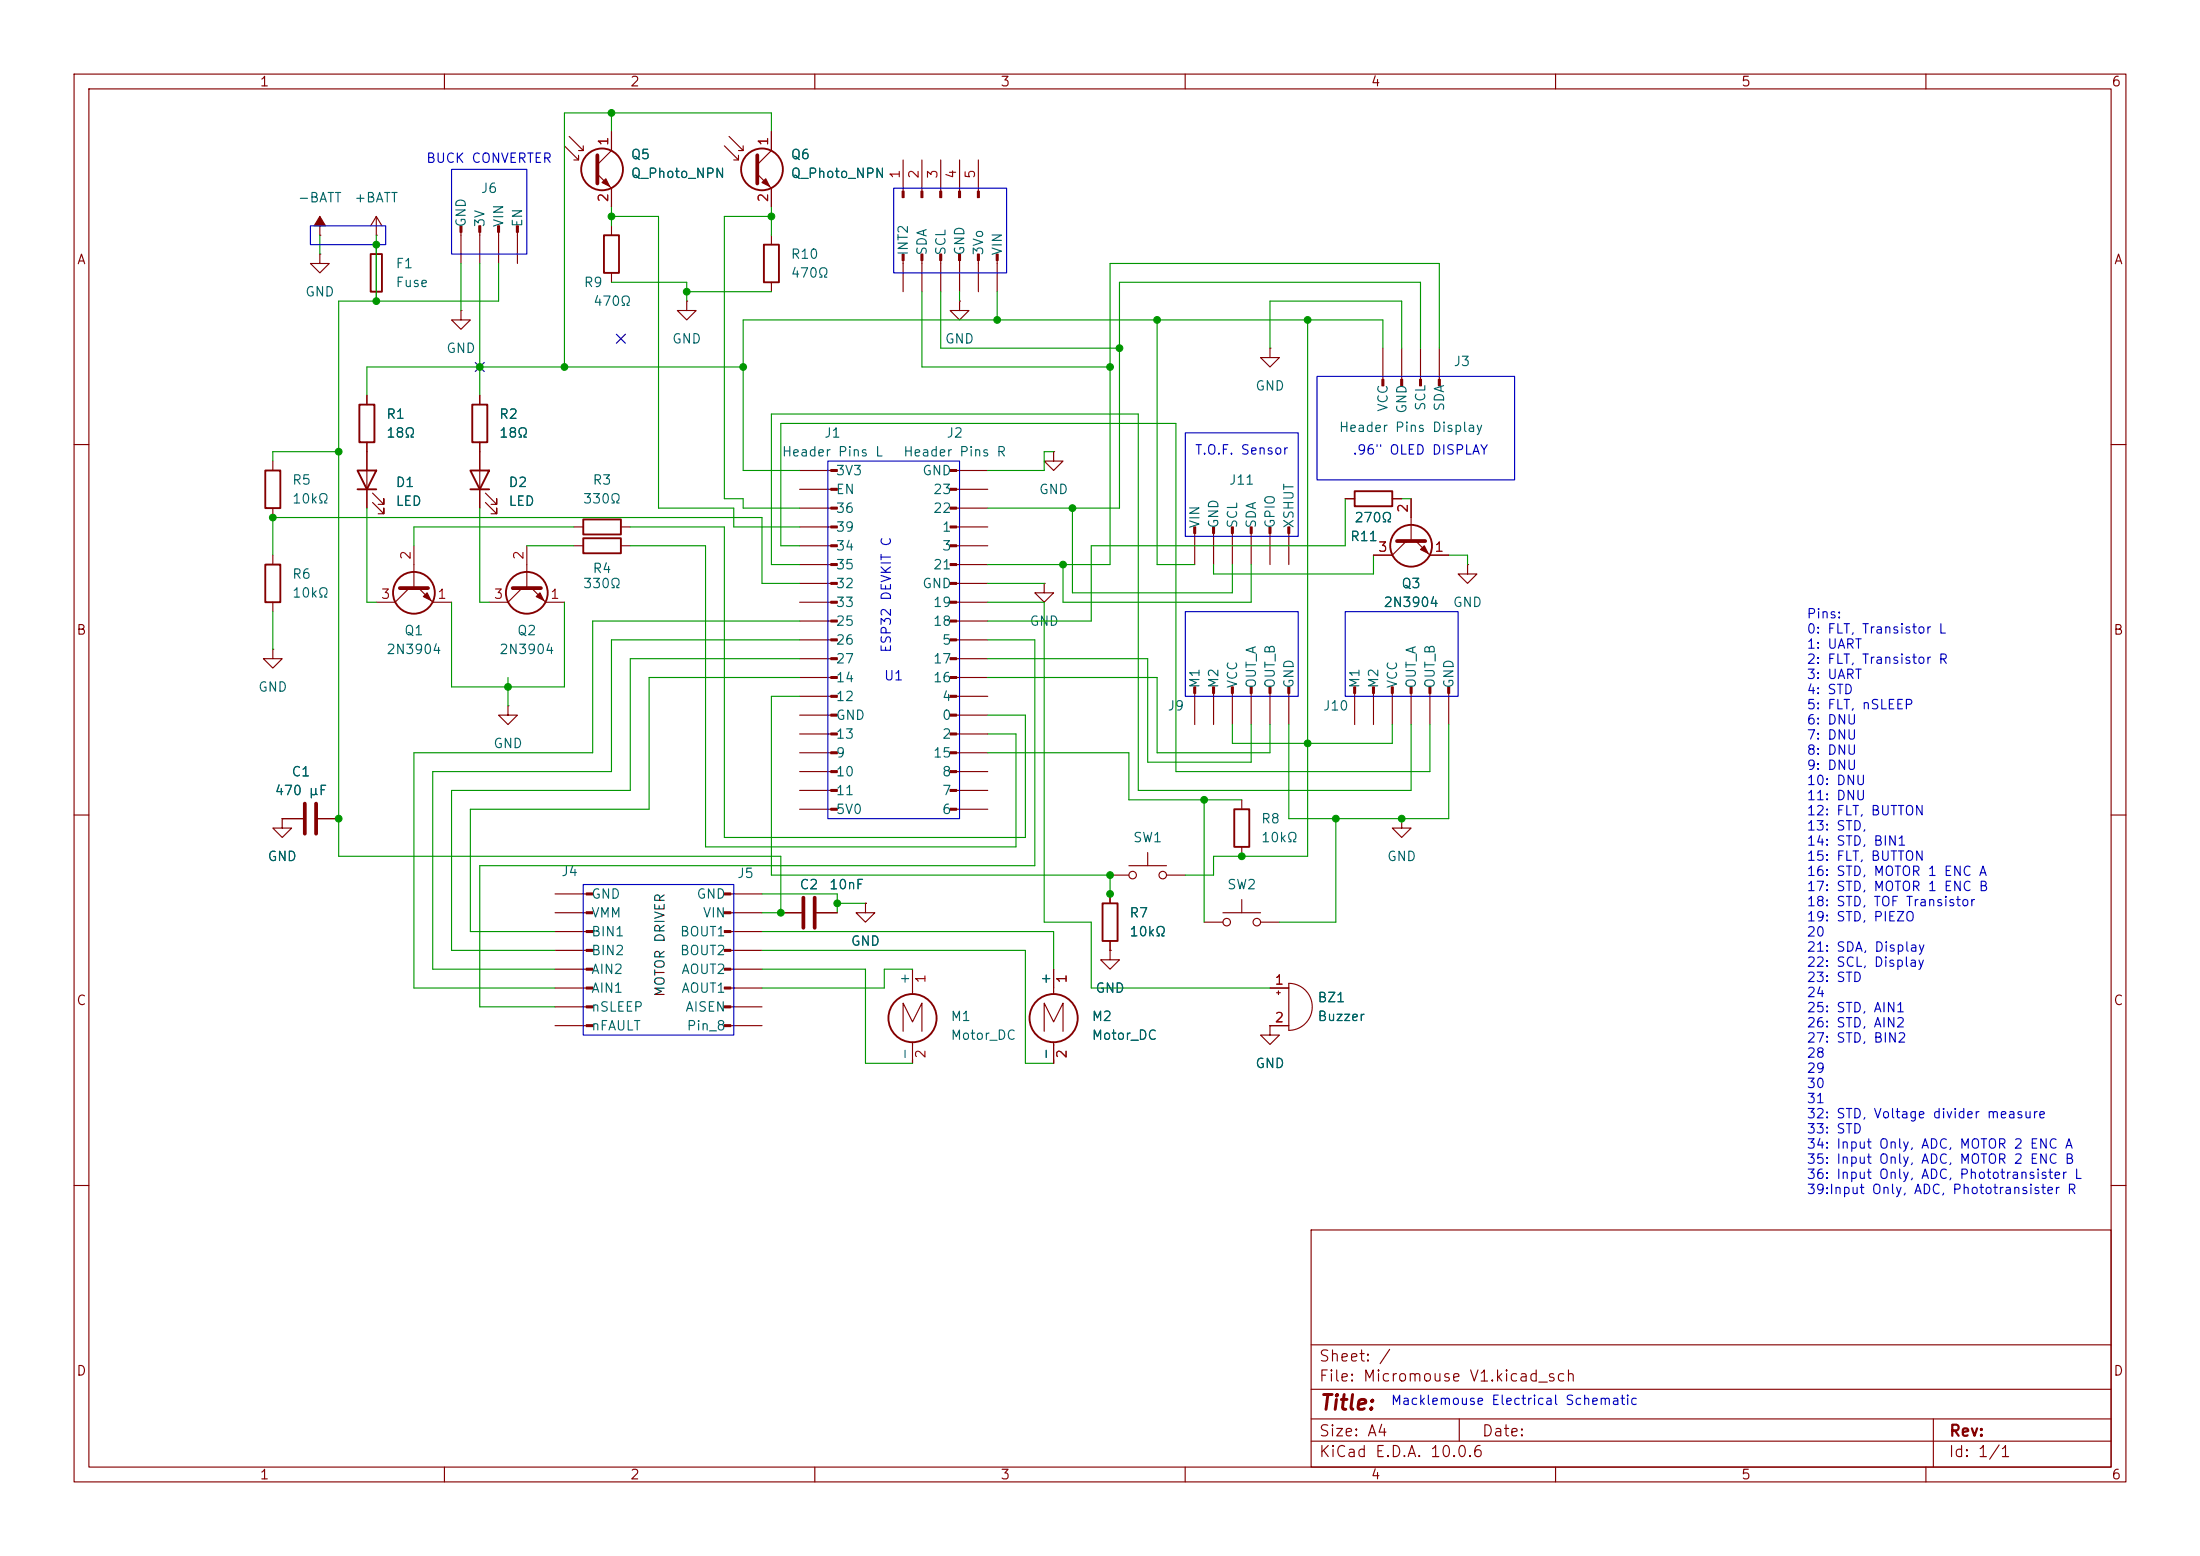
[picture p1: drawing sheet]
<svg xmlns="http://www.w3.org/2000/svg" width="297mm" height="210mm" viewBox="0 0 297 210" stroke-linecap="round" stroke-linejoin="round" font-family="sans-serif">
<g fill="none" stroke="#840000" stroke-width=".15">
<path d="M10 10h277v190h-277zM12 12h273v186h-273zM60 10v2M76.2 19.7l1.9 1.9v-.6M76.8 18.4l1.9 1.9v-.6M82.5 17.8v2.5l-1.9 1.9M97.8 19.7l1.9 1.9v-.6M98.4 18.4l1.9 1.9v-.6M104.1 17.8v2.5l-1.9 1.9M110 10v2M160 10v2M210 10v2"/>
<path d="M260 10v2M43.2 31.8h.1M43.2 34.3v1.3h1.2l-1.2 1.2-1.3-1.2h1.3M43.2 34.3h.1M43.2 29.2v2.6M50.8 31.8h.1M50.8 29.2v2.6M50.8 33v7.6M50.8 29.2l-.8 1.3M50.8 29.2l.8 1.3M62.2 31.3v4.3M64.8 31.3v4.3"/>
<path d="M67.3 31.3v4.3M69.8 31.3v4.3M77.5 21.6h.6M78.1 20.3h.6M80.6 23.5l1.9 1.9v2.5M82.5 30.5v1.3M82.5 36.8v1.3M99.1 21.6h.6M99.7 20.3h.6M102.2 23.5l1.9 1.9v2.5M104.1 31.8v1.2M104.1 38.1v1.3"/>
<path d="M121.9 21.6v4.2M121.9 35.2v4.2M124.5 21.6v4.2M124.5 35.2v4.2M127 21.6v4.2M127 35.2v4.2M129.5 21.6v4.2M129.5 35.2v4.2M132.1 21.6v4.2M132.1 35.2v4.2M134.6 35.2v4.2M49.5 53.3v1.3"/>
<path d="M49.5 59.7v8.9M62.2 41.9v1.3h1.3l-1.3 1.3-1.2-1.3h1.2M62.2 41.9h.1M64.8 53.3v1.3M64.8 59.7v8.9M92.7 40.6v1.3h1.3l-1.3 1.3-1.3-1.3h1.3M92.7 40.6h.1M129.5 40.6v1.3h1.3l-1.3 1.3-1.2-1.3h1.2M129.5 40.6h.1M171.4 47v1.3h1.3l-1.3 1.2-1.2-1.2h1.2M171.4 47h.1M186.7 47v4.2"/>
<path d="M189.2 47v4.2M191.8 47v4.2M194.3 47v4.2M10 60h2M36.8 62.2v1.3M36.8 68.6v1.3M36.8 74.9v1.3M50.3 67.8l1.5 1.5v-.7v.7h-.7M50.3 66.5l1.5 1.6v-.8v.8h-.7M55.2 79.4l-1.9 1.9h-2.5M55.9 73.7v5.7M56.5 79.4l1.9 1.9h2.6"/>
<path d="M65.5 67.8l1.6 1.5v-.7v.7h-.8M65.5 66.5l1.6 1.6v-.8v.8h-.8M70.5 79.4l-1.9 1.9h-2.6M71.1 73.7v5.7M71.8 79.4l1.9 1.9h2.5M77.5 71.1h1.2M77.5 73.7h1.2M83.8 71.1h1.3M83.8 73.7h1.3M107.9 71.1h4.3M107.9 63.5h4.3M107.9 66h4.3"/>
<path d="M107.9 68.6h4.3M107.9 73.7h4.3M107.9 76.2h4.3M107.9 78.7h4.3M129.1 71.1h4.2M129.1 63.5h4.2M129.1 66h4.2M129.1 68.6h4.2M129.1 73.7h4.2M129.1 76.2h4.2M129.1 78.7h4.2M141 78.7v1.3h1.2l-1.2 1.3-1.3-1.3h1.3"/>
<path d="M141 78.7h.1M142.2 61v1.2h1.3l-1.3 1.3-1.2-1.3h1.2M142.2 61h.1M161.3 72v4.2M163.8 72v4.2M166.4 72v4.2M168.9 72v4.2M171.4 72v4.2M174 72v4.2M181.6 67.3h1.3M188 67.3h1.2M189.9 73l-1.9 1.9h-2.6"/>
<path d="M190.5 67.3v5.7M191.1 73l1.9 1.9h2.6M198.1 76.2v1.3h1.3l-1.3 1.2-1.3-1.2h1.3M198.1 76.2h.1M285 60h2M36.8 87.6v1.3h1.3l-1.3 1.3-1.2-1.3h1.2M36.8 87.6h.1M36.8 81.3v1.3M68.6 95.3v1.2h1.2l-1.2 1.3-1.3-1.3h1.3M68.6 95.3h.1M107.9 81.3h4.3M107.9 83.8h4.3"/>
<path d="M107.9 86.4h4.3M107.9 88.9h4.3M107.9 91.4h4.3M107.9 94h4.3M107.9 96.5h4.3M107.9 99.1h4.3M129.1 81.3h4.2M129.1 83.8h4.2M129.1 86.4h4.2M129.1 88.9h4.2M129.1 91.4h4.2M129.1 94h4.2"/>
<path d="M129.1 96.5h4.2M129.1 99.1h4.2M161.3 93.6v4.2M163.8 93.6v4.2M166.4 93.6v4.2M168.9 93.6v4.2M171.4 93.6v4.2M174 93.6v4.2M182.9 93.6v4.2M185.4 93.6v4.2M188 93.6v4.2M190.5 93.6v4.2"/>
<path d="M193 93.6v4.2M195.6 93.6v4.2M10 110h2M38.1 110.5v1.3h1.3l-1.3 1.2-1.3-1.2h1.3M38.1 110.5h.1M38.1 110.5h2.8M42.9 110.5h2.8M107.9 101.6h4.3M107.9 104.1h4.3M107.9 106.7h4.3M107.9 109.2h4.3M129.1 101.6h4.2"/>
<path d="M129.1 104.1h4.2M129.1 106.7h4.2M129.1 109.2h4.2M149.9 118.1h2.5M152.4 116.8h5.1M154.9 115.1v1.7M157.5 118.1h2.5M167.6 108v1.2M167.6 114.3v1.3M189.2 110.5v1.3h1.3l-1.3 1.2-1.2-1.2h1.2M189.2 110.5h.1M285 110h2"/>
<path d="M74.9 133.4h4.2M74.9 138.4h4.2M74.9 123.2h4.2M74.9 120.7h4.2M74.9 125.7h4.2M74.9 128.3h4.2M74.9 130.8h4.2M74.9 135.9h4.2M98.7 133.4h4.2M98.7 138.4h4.2M98.7 123.2h4.2M98.7 120.7h4.2"/>
<path d="M98.7 125.7h4.2M98.7 128.3h4.2M98.7 130.8h4.2M98.7 135.9h4.2M105.4 123.2h2.8M110.2 123.2h2.8M116.8 121.9v1.3h1.3l-1.3 1.3-1.2-1.3h1.2M116.8 121.9h.1M121.9 139.2v-3.8l1.3 2.5 1.3-2.5v3.8M123.2 130.8v3.4M141 139.2v-3.8l1.2 2.5 1.3-2.5v3.8M142.2 130.8v3.4"/>
<path d="M149.9 128.3v1.2h1.2l-1.2 1.3-1.3-1.3h1.3M149.9 128.3h.1M149.9 120.7v1.2M149.9 127v1.3M162.6 124.5h2.5M165.1 123.2h5.1M167.6 121.4v1.8M170.2 124.5h2.5M171.4 138.4v1.3h1.3l-1.3 1.3-1.2-1.3h1.2M171.4 138.4h.1M171.4 133.4h2.6M171.4 138.4h2.6"/>
<path d="M172.3 134h.5M172.6 133.7v.5M174 132.7a3.2 3.2 0 0 1 3.2 3.2 3.2 3.2 0 0 1-3.2 3.2zM123.2 140.7v2.8M142.2 140.7v2.8M10 160h2M177 166h108v32h-108zM285 160h2M60 198v2M110 198v2M160 198v2M177 194.5h108"/>
<path d="M177 191.5h108M177 187.5h108M177 181.5h108M197 191.5v3M210 198v2M260 198v2M261 191.5v6.5"/>
<circle cx="152.9" cy="118.1" r=".51"/>
<circle cx="157" cy="118.1" r=".51"/>
<circle cx="165.6" cy="124.5" r=".51"/>
<circle cx="169.7" cy="124.5" r=".51"/>
</g>
<path d="M80.6 21v3.8M102.2 21v3.8M54 79.4h3.8M69.2 79.4h3.8M188.6 73h3.8M41.1 108.5v4M42.7 108.5v4M108.5 121.2v4M110 121.2v4" fill="none" stroke="#840000" stroke-width=".51"/>
<g fill="none" stroke="#840000" stroke-width=".25">
<path d="M50 34.3h1.6v5.1h-1.6zM81.5 31.8h2.1v5h-2.1zM103.1 33h2.1v5.1h-2.1zM48.5 54.6h2v5.1h-2zM63.8 54.6h2v5.1h-2zM35.8 76.2h2v5.1h-2zM35.8 63.5h2v5.1h-2zM48.3 63.5h2.5l-1.3 2.5zM48.3 66h2.5M63.5 63.5h2.5l-1.2 2.5zM63.5 66h2.5M78.7 70.1h5.1v2h-5.1z"/>
<path d="M78.7 72.6h5.1v2.1h-5.1zM182.9 66.3h5.1v2h-5.1zM166.6 109.2h2.1v5.1h-2.1zM148.8 121.9h2.1v5.1h-2.1z"/>
<circle cx="81.3" cy="22.9" r="2.82"/>
<circle cx="102.9" cy="22.9" r="2.82"/>
<circle cx="190.5" cy="73.7" r="2.82"/>
<circle cx="55.9" cy="80" r="2.82"/>
<circle cx="71.1" cy="80" r="2.82"/>
<circle cx="123.2" cy="137.4" r="3.3"/>
<circle cx="142.2" cy="137.4" r="3.3"/>
</g>
<g fill="#840000" stroke="#840000" stroke-width=".15">
<path d="M57.7 80l.5 1-1.1-.5z"/>
<path d="M121.8 25.8h.2v.9h-.2z"/>
<path d="M124.3 25.8h.3v.9h-.3z"/>
<path d="M126.9 25.8h.2v.9h-.2z"/>
<path d="M129.4 25.8h.3v.9h-.3z"/>
<path d="M132 25.8h.2v.9h-.2z"/>
<path d="M191.8 74.2l.5-.5 .5 1z"/>
<path d="M173.9 71.1h.2v.9h-.2z"/>
<path d="M171.3 71.1h.3v.9h-.3z"/>
<path d="M168.8 71.1h.2v.9h-.2z"/>
<path d="M166.2 71.1h.3v.9h-.3z"/>
<path d="M163.7 71.1h.3v.9h-.3z"/>
<path d="M161.2 71.1h.2v.9h-.2z"/>
<path d="M195.5 92.7h.2v.9h-.2z"/>
<path d="M192.9 92.7h.3v.9h-.3z"/>
<path d="M190.4 92.7h.2v.9h-.2z"/>
<path d="M187.8 92.7h.3v.9h-.3z"/>
<path d="M185.3 92.7h.2v.9h-.2z"/>
<path d="M182.8 92.7h.2v.9h-.2z"/>
<path d="M173.9 92.7h.2v.9h-.2z"/>
<path d="M171.3 92.7h.3v.9h-.3z"/>
<path d="M168.8 92.7h.2v.9h-.2z"/>
<path d="M166.2 92.7h.3v.9h-.3z"/>
<path d="M163.7 92.7h.3v.9h-.3z"/>
<path d="M161.2 92.7h.2v.9h-.2z"/>
<path d="M134.5 34.3h.2v.9h-.2z"/>
<path d="M132 34.3h.2v.9h-.2z"/>
<path d="M129.4 34.3h.3v.9h-.3z"/>
<path d="M126.9 34.3h.2v.9h-.2z"/>
<path d="M124.3 34.3h.3v.9h-.3z"/>
<path d="M121.8 34.3h.2v.9h-.2z"/>
<path d="M186.6 51.2h.2v.9h-.2z"/>
<path d="M189.1 51.2h.3v.9h-.3z"/>
<path d="M191.6 51.2h.3v.9h-.3z"/>
<path d="M194.2 51.2h.2v.9h-.2z"/>
<path d="M112.2 63.4h.8v.2h-.8z"/>
<path d="M112.2 65.9h.8v.3h-.8z"/>
<path d="M112.2 68.5h.8v.2h-.8z"/>
<path d="M112.2 71h.8v.2h-.8z"/>
<path d="M112.2 73.5h.8v.3h-.8z"/>
<path d="M112.2 76.1h.8v.2h-.8z"/>
<path d="M112.2 78.6h.8v.3h-.8z"/>
<path d="M112.2 81.2h.8v.2h-.8z"/>
<path d="M112.2 83.7h.8v.2h-.8z"/>
<path d="M112.2 86.2h.8v.3h-.8z"/>
<path d="M112.2 88.8h.8v.2h-.8z"/>
<path d="M112.2 91.3h.8v.3h-.8z"/>
<path d="M112.2 93.9h.8v.2h-.8z"/>
<path d="M112.2 96.4h.8v.2h-.8z"/>
<path d="M112.2 98.9h.8v.3h-.8z"/>
<path d="M112.2 101.5h.8v.2h-.8z"/>
<path d="M112.2 104h.8v.3h-.8z"/>
<path d="M112.2 106.6h.8v.2h-.8z"/>
<path d="M112.2 109.1h.8v.2h-.8z"/>
<path d="M81.3 24.6l.5-.5 .5 1z"/>
<path d="M102.9 24.6l.5-.5 .5 1z"/>
<path d="M128.3 63.4h.8v.2h-.8z"/>
<path d="M128.3 65.9h.8v.3h-.8z"/>
<path d="M128.3 68.5h.8v.2h-.8z"/>
<path d="M128.3 71h.8v.2h-.8z"/>
<path d="M128.3 73.5h.8v.3h-.8z"/>
<path d="M128.3 76.1h.8v.2h-.8z"/>
<path d="M128.3 78.6h.8v.3h-.8z"/>
<path d="M128.3 81.2h.8v.2h-.8z"/>
<path d="M128.3 83.7h.8v.2h-.8z"/>
<path d="M128.3 86.2h.8v.3h-.8z"/>
<path d="M128.3 88.8h.8v.2h-.8z"/>
<path d="M128.3 91.3h.8v.3h-.8z"/>
<path d="M128.3 93.9h.8v.2h-.8z"/>
<path d="M128.3 96.4h.8v.2h-.8z"/>
<path d="M128.3 98.9h.8v.3h-.8z"/>
<path d="M128.3 101.5h.8v.2h-.8z"/>
<path d="M128.3 104h.8v.3h-.8z"/>
<path d="M128.3 106.6h.8v.2h-.8z"/>
<path d="M128.3 109.1h.8v.2h-.8z"/>
<path d="M97.8 120.5h.9v.3h-.9z"/>
<path d="M97.8 123.1h.9v.2h-.9z"/>
<path d="M97.8 125.6h.9v.3h-.9z"/>
<path d="M97.8 128.1h.9v.3h-.9z"/>
<path d="M97.8 130.7h.9v.2h-.9z"/>
<path d="M97.8 133.2h.9v.3h-.9z"/>
<path d="M97.8 135.8h.9v.2h-.9z"/>
<path d="M97.8 138.3h.9v.3h-.9z"/>
<path d="M79.1 120.5h.9v.3h-.9z"/>
<path d="M79.1 123.1h.9v.2h-.9z"/>
<path d="M79.1 125.6h.9v.3h-.9z"/>
<path d="M79.1 128.1h.9v.3h-.9z"/>
<path d="M79.1 130.7h.9v.2h-.9z"/>
<path d="M79.1 133.2h.9v.3h-.9z"/>
<path d="M79.1 135.8h.9v.2h-.9z"/>
<path d="M79.1 138.3h.9v.3h-.9z"/>
<path d="M43.2 29.2l.7 1.3h-1.5z"/>
<path d="M69.7 30.5h.3v.8h-.3z"/>
<path d="M67.2 30.5h.2v.8h-.2z"/>
<path d="M64.6 30.5h.3v.8h-.3z"/>
<path d="M62.1 30.5h.3v.8h-.3z"/>
<path d="M72.4 80.5l.5-.5 .5 1z"/>
</g>
<g fill="none" stroke="#009600" stroke-width=".15">
<path d="M82.5 15.2v2.6M104.1 17.8v-2.6h-27.9v34.3M43.2 31.8v2.5M50.8 31.8v8.8M62.2 35.6v6.3M64.8 35.6v17.7M67.3 35.6v5h-21.6v75h59.7v7.6h-2.5M82.5 29.2h6.4v39.4h10.2v2.5h8.8M82.5 27.9v2.6M82.5 38.1h10.2v2.5M92.7 39.4h11.4M104.1 29.2h-6.3v38.1h2.5v1.3h7.6"/>
<path d="M104.1 27.9v3.9M124.5 39.4v10.1h25.4M127 39.4v7.6h24.1M129.5 39.4v1.2M134.6 39.4v3.8M100.3 49.5h-50.8v3.8M156.2 43.2v33h5.1M171.4 47v-6.4h17.8v6.4M176.5 43.2v72.4h-12.7v2.5h-3.8M186.7 47v-3.8h-86.4v20.3h7.6M191.8 47v-8.9h-40.7v30.5h-17.8M194.3 47v-11.4h-44.4v40.6h-16.6"/>
<path d="M36.8 74.9v-5h66.1v8.8h5M45.7 61h-8.9v1.2M49.5 68.6v12.7h1.3M64.8 68.6v12.7h1.2M71.1 73.7h6.4M77.5 71.1h-21.6v2.6M85.1 71.1h12.7v41.9h40.6v-16.5h-5.1M85.1 73.7h10.1v40.6h42v-15.2h-3.9M107.9 73.7h-2.5v-16.5h53.3v46.9h34.3v-6.3M107.9 76.2h-3.8v-20.3h49.6v50.8h36.8v-8.9M133.3 78.7h7.7M142.2 61h-1.2v2.5h-7.7"/>
<path d="M143.5 76.2v5.1h25.4v-5.1M144.8 68.6v11.4h21.6v-3.8M181.6 67.3v6.4h-34.3v10.1h-14M185.4 74.9v2.6h-21.6v-1.3M189.2 67.3h1.3M195.6 74.9h2.5v1.3M36.8 82.6v5M61 81.3v11.4h15.2v-11.4M68.6 91.4v3.9M107.9 83.8h-27.9v17.8h-24.1v31.8h19M107.9 88.9h-22.8v17.8h-24.1v21.6h13.9M107.9 86.4h-25.4v17.7h-24.1v26.7h16.5"/>
<path d="M107.9 94h-3.8v24.1h45.8v3.8M107.9 91.4h-20.3v17.8h-24.1v16.5h11.4M133.3 81.3h7.7v43.2h6.3v8.9h24.1M133.3 91.4h22.9v10.2h15.2v-3.8M133.3 88.9h21.6v14h14v-5.1M133.3 86.4h6.4v30.4h-74.9v19.1h10.1M166.4 97.8v2.5h21.6v-2.5M174 97.8v12.7h21.6v-12.7M133.3 101.6h19.1v6.4h15.2M162.6 108v16.5M180.3 110.5v14h-7.6M102.9 130.8h13.9v12.7h6.4"/>
<path d="M102.9 128.3h35.5v15.2h3.8M102.9 125.7h39.3v5.1M102.9 120.7h10.1v2.5M113 121.9h3.8M123.2 130.8h-3.8v2.6h-16.5"/>
</g>
<path d="M64.2 48.9l1.2 1.2M65.4 48.9l-1.2 1.2M83.2 45.1l1.2 1.2M84.4 45.1l-1.2 1.2" fill="none" stroke="#000084" stroke-width=".15"/>
<path d="M41.9 30.5h10.2v2.5h-10.2zM61 22.9h10.1v11.4h-10.1zM120.6 25.4h15.3v11.4h-15.3zM160 58.4h15.3v14h-15.3zM177.8 50.8h26.7v14h-26.7zM111.8 62.2h17.7v48.3h-17.7zM160 82.6h15.3v11.4h-15.3zM181.6 82.6h15.2v11.4h-15.2zM78.7 119.4h20.4v20.3h-20.4z" fill="none" stroke="#0000c2" stroke-width=".15"/>
<g fill="#009600" stroke="#009600" stroke-width=".14">
<circle cx="189.2" cy="110.5" r=".46"/>
<circle cx="162.6" cy="108" r=".46"/>
<circle cx="176.5" cy="43.2" r=".46"/>
<circle cx="151.1" cy="47" r=".46"/>
<circle cx="149.9" cy="49.5" r=".46"/>
<circle cx="156.2" cy="43.2" r=".46"/>
<circle cx="176.5" cy="100.3" r=".46"/>
<circle cx="180.3" cy="110.5" r=".46"/>
<circle cx="167.6" cy="115.6" r=".46"/>
<circle cx="143.5" cy="76.2" r=".46"/>
<circle cx="144.8" cy="68.6" r=".46"/>
<circle cx="82.5" cy="15.2" r=".46"/>
<circle cx="82.5" cy="29.2" r=".46"/>
<circle cx="134.6" cy="43.2" r=".46"/>
<circle cx="100.3" cy="49.5" r=".46"/>
<circle cx="92.7" cy="39.4" r=".46"/>
<circle cx="104.1" cy="29.2" r=".46"/>
<circle cx="149.9" cy="118.1" r=".46"/>
<circle cx="149.9" cy="120.7" r=".46"/>
<circle cx="105.4" cy="123.2" r=".46"/>
<circle cx="113" cy="121.9" r=".46"/>
<circle cx="50.8" cy="40.6" r=".46"/>
<circle cx="50.8" cy="33" r=".46"/>
<circle cx="45.7" cy="61" r=".46"/>
<circle cx="76.2" cy="49.5" r=".46"/>
<circle cx="64.8" cy="49.5" r=".46"/>
<circle cx="36.8" cy="69.9" r=".46"/>
<circle cx="68.6" cy="92.7" r=".46"/>
<circle cx="45.7" cy="110.5" r=".46"/>
</g>
<text font-size="2" fill="#840000" x="178" y="190.8">Title:</text>
<g font-size="1.5" fill="#840000">
<text x="178" y="184.1">Sheet: /</text>
<text x="178" y="186.8">File: Micromouse V1.kicad_sch</text>
<text x="178" y="197">KiCad E.D.A. 10.0.6</text>
<text x="178" y="194.2">Size: A4</text>
<text x="200" y="194.2">Date:</text>
<text x="263" y="197">Id: 1/1</text>
<text x="263" y="194.2">Rev:</text>
</g>
<g font-size="1.3" fill="#840000">
<text x="35" y="12">1</text>
<text x="85" y="12">2</text>
<text x="135" y="12">3</text>
<text x="185" y="12">4</text>
<text x="235" y="12">5</text>
<text x="285" y="12">6</text>
<text x="10.3" y="36">A</text>
<text x="285.3" y="36">A</text>
<text x="10.2" y="86">B</text>
<text x="285.2" y="86">B</text>
<text x="10.2" y="136">C</text>
<text x="285.2" y="136">C</text>
<text x="10.2" y="186">D</text>
<text x="285.2" y="186">D</text>
<text x="35" y="200">1</text>
<text x="85" y="200">2</text>
<text x="135" y="200">3</text>
<text x="185" y="200">4</text>
<text x="235" y="200">5</text>
<text x="285" y="200">6</text>
</g>
<g font-size="1.3" fill="#0000c2">
<text x="57.4" y="22.3">BUCK CONVERTER</text>
<text x="161.2" y="61.7">T.O.F. Sensor</text>
<text x="182.5" y="61.7">.96&quot; OLED DISPLAY</text>
<text x="243.8" y="83.8">Pins:</text>
<text x="120.6" y="88.2" transform="rotate(-90 120.6 88.2)">ESP32 DEVKIT C</text>
<text x="243.8" y="85.8">0: FLT, Transistor L</text>
<text x="243.8" y="87.9">1: UART</text>
<text x="243.8" y="89.9">2: FLT, Transistor R</text>
<text x="119.3" y="92.2">U1</text>
<text x="243.8" y="92">3: UART</text>
<text x="243.8" y="94">4: STD</text>
<text x="243.8" y="96.1">5: FLT, nSLEEP</text>
<text x="243.8" y="98.1">6: DNU</text>
<text x="243.8" y="100.1">7: DNU</text>
<text x="243.8" y="102.2">8: DNU</text>
<text x="243.8" y="104.2">9: DNU</text>
<text x="243.8" y="106.3">10: DNU</text>
<text x="243.8" y="108.3">11: DNU</text>
<text x="243.8" y="110.4">12: FLT, BUTTON</text>
<text x="243.8" y="112.4">13: STD,</text>
<text x="243.8" y="114.5">14: STD, BIN1</text>
<text x="243.8" y="116.5">15: FLT, BUTTON</text>
<text x="243.8" y="118.5">16: STD, MOTOR 1 ENC A</text>
<text x="243.8" y="120.6">17: STD, MOTOR 1 ENC B</text>
<text x="243.8" y="122.6">18: STD, TOF Transistor</text>
<text x="243.8" y="124.7">19: STD, PIEZO</text>
<text x="243.8" y="126.7">20</text>
<text x="243.8" y="128.8">21: SDA, Display</text>
<text x="243.8" y="130.8">22: SCL, Display</text>
<text x="243.8" y="132.9">23: STD</text>
<text x="243.8" y="134.9">24</text>
<text x="243.8" y="136.9">25: STD, AIN1</text>
<text x="243.8" y="139">26: STD, AIN2</text>
<text x="243.8" y="141">27: STD, BIN2</text>
<text x="243.8" y="143.1">28</text>
<text x="243.8" y="145.1">29</text>
<text x="243.8" y="147.2">30</text>
<text x="243.8" y="149.2">31</text>
<text x="243.8" y="151.3">32: STD, Voltage divider measure</text>
<text x="243.8" y="153.3">33: STD</text>
<text x="243.8" y="155.3">34: Input Only, ADC, MOTOR 2 ENC A</text>
<text x="243.8" y="157.4">35: Input Only, ADC, MOTOR 2 ENC B</text>
<text x="243.8" y="159.4">36: Input Only, ADC, Phototransister L</text>
<text x="243.8" y="161.5">39:Input Only, ADC, Phototransister R</text>
<text x="187.7" y="189.9">Macklemouse Electrical Schematic</text>
</g>
<g font-size="1.3" fill="#a90000">
<text x="82.4" y="19.8" transform="rotate(-90 82.4 19.8)">1</text>
<text x="104" y="19.8" transform="rotate(-90 104 19.8)">1</text>
<text x="82.4" y="27.4" transform="rotate(-90 82.4 27.4)">2</text>
<text x="104" y="27.4" transform="rotate(-90 104 27.4)">2</text>
<text x="121.8" y="24.2" transform="rotate(-90 121.8 24.2)">1</text>
<text x="124.3" y="24.2" transform="rotate(-90 124.3 24.2)">2</text>
<text x="126.9" y="24.2" transform="rotate(-90 126.9 24.2)">3</text>
<text x="129.4" y="24.2" transform="rotate(-90 129.4 24.2)">4</text>
<text x="131.9" y="24.2" transform="rotate(-90 131.9 24.2)">5</text>
<text x="190.4" y="69.3" transform="rotate(-90 190.4 69.3)">2</text>
<text x="55.7" y="75.7" transform="rotate(-90 55.7 75.7)">2</text>
<text x="71" y="75.7" transform="rotate(-90 71 75.7)">2</text>
<text x="186" y="74.8">3</text>
<text x="193.6" y="74.8">1</text>
<text x="51.3" y="81.1">3</text>
<text x="59" y="81.1">1</text>
<text x="66.6" y="81.1">3</text>
<text x="74.2" y="81.1">1</text>
<text x="125.3" y="132.8" transform="rotate(-90 125.3 132.8)">1</text>
<text x="144.3" y="132.8" transform="rotate(-90 144.3 132.8)">1</text>
<text x="172" y="133.2">1</text>
<text x="125.3" y="143" transform="rotate(-90 125.3 143)">2</text>
<text x="144.3" y="143" transform="rotate(-90 144.3 143)">2</text>
<text x="172" y="138.3">2</text>
</g>
<g font-size="1.3" fill="#006464">
<text x="85.1" y="21.8">Q5</text>
<text x="106.7" y="21.8">Q6</text>
<text x="40.1" y="27.6">-BATT</text>
<text x="47.7" y="27.6">+BATT</text>
<text x="64.8" y="26.4">J6</text>
<text x="85.1" y="24.3">Q_Photo_NPN</text>
<text x="106.7" y="24.3">Q_Photo_NPN</text>
<text x="63.2" y="30.8" transform="rotate(-90 63.2 30.8)">GND</text>
<text x="65.7" y="30.8" transform="rotate(-90 65.7 30.8)">3V</text>
<text x="68.3" y="30.8" transform="rotate(-90 68.3 30.8)">VIN</text>
<text x="70.8" y="30.8" transform="rotate(-90 70.8 30.8)">EN</text>
<text x="106.7" y="35.3">R10</text>
<text x="122.9" y="34.6" transform="rotate(-90 122.9 34.6)">INT2</text>
<text x="125.4" y="34.6" transform="rotate(-90 125.4 34.6)">SDA</text>
<text x="128" y="34.6" transform="rotate(-90 128 34.6)">SCL</text>
<text x="130.5" y="34.6" transform="rotate(-90 130.5 34.6)">GND</text>
<text x="133" y="34.6" transform="rotate(-90 133 34.6)">3Vo</text>
<text x="135.6" y="34.6" transform="rotate(-90 135.6 34.6)">VIN</text>
<text x="41.1" y="40.3">GND</text>
<text x="53.3" y="36.5">F1</text>
<text x="53.3" y="39.1">Fuse</text>
<text x="78.7" y="39.1">R9</text>
<text x="80" y="41.6">470Ω</text>
<text x="106.7" y="37.8">470Ω</text>
<text x="60.2" y="48">GND</text>
<text x="90.6" y="46.7">GND</text>
<text x="127.5" y="46.7">GND</text>
<text x="169.4" y="53">GND</text>
<text x="196.1" y="49.7">J3</text>
<text x="52.1" y="56.8">R1</text>
<text x="52.1" y="59.4">18Ω</text>
<text x="67.3" y="56.8">R2</text>
<text x="67.3" y="59.4">18Ω</text>
<text x="111.2" y="59.4">J1</text>
<text x="127.7" y="59.4">J2</text>
<text x="180.7" y="58.6">Header Pins Display</text>
<text x="187.7" y="55.7" transform="rotate(-90 187.7 55.7)">VCC</text>
<text x="190.2" y="55.9" transform="rotate(-90 190.2 55.9)">GND</text>
<text x="192.7" y="55.6" transform="rotate(-90 192.7 55.6)">SCL</text>
<text x="195.3" y="55.6" transform="rotate(-90 195.3 55.6)">SDA</text>
<text x="39.4" y="65.7">R5</text>
<text x="79.9" y="65.7">R3</text>
<text x="105.5" y="61.9">Header Pins L</text>
<text x="112.7" y="64.5">3V3</text>
<text x="121.9" y="61.9">Header Pins R</text>
<text x="124.4" y="64.5">GND</text>
<text x="165.8" y="65.7">J11</text>
<text x="39.4" y="68.3">10kΩ</text>
<text x="53.3" y="66.1">D1</text>
<text x="53.3" y="68.6">LED</text>
<text x="68.6" y="66.1">D2</text>
<text x="68.6" y="68.6">LED</text>
<text x="78.6" y="68.3">330Ω</text>
<text x="112.7" y="67">EN</text>
<text x="112.7" y="69.5">36</text>
<text x="125.9" y="67">23</text>
<text x="125.9" y="69.5">22</text>
<text x="140.2" y="67">GND</text>
<text x="162.3" y="71.4" transform="rotate(-90 162.3 71.4)">VIN</text>
<text x="164.8" y="71.4" transform="rotate(-90 164.8 71.4)">GND</text>
<text x="167.3" y="71.4" transform="rotate(-90 167.3 71.4)">SCL</text>
<text x="169.9" y="71.4" transform="rotate(-90 169.9 71.4)">SDA</text>
<text x="172.4" y="71.4" transform="rotate(-90 172.4 71.4)">GPIO</text>
<text x="175" y="71.4" transform="rotate(-90 175 71.4)">XSHUT</text>
<text x="182.8" y="70.8">270Ω</text>
<text x="79.9" y="77.7">R4</text>
<text x="112.7" y="72.1">39</text>
<text x="112.7" y="74.6">34</text>
<text x="112.7" y="77.2">35</text>
<text x="125.9" y="77.2">21</text>
<text x="127.1" y="72.1">1</text>
<text x="127.1" y="74.6">3</text>
<text x="182.2" y="73.4">R11</text>
<text x="39.4" y="78.4">R6</text>
<text x="39.4" y="81">10kΩ</text>
<text x="78.6" y="79.7">330Ω</text>
<text x="112.7" y="79.7">32</text>
<text x="112.7" y="82.2">33</text>
<text x="124.4" y="79.7">GND</text>
<text x="125.9" y="82.2">19</text>
<text x="186.7" y="82.2">2N3904</text>
<text x="189.1" y="79.7">Q3</text>
<text x="196.1" y="82.2">GND</text>
<text x="52.1" y="88.6">2N3904</text>
<text x="54.5" y="86.1">Q1</text>
<text x="67.3" y="88.6">2N3904</text>
<text x="69.7" y="86.1">Q2</text>
<text x="112.7" y="84.8">25</text>
<text x="112.7" y="87.3">26</text>
<text x="112.7" y="89.9">27</text>
<text x="125.9" y="84.8">18</text>
<text x="125.9" y="89.9">17</text>
<text x="127.1" y="87.3">5</text>
<text x="138.9" y="84.8">GND</text>
<text x="34.8" y="93.7">GND</text>
<text x="112.7" y="92.4">14</text>
<text x="112.7" y="94.9">12</text>
<text x="125.9" y="92.4">16</text>
<text x="127.1" y="94.9">4</text>
<text x="162.3" y="93" transform="rotate(-90 162.3 93)">M1</text>
<text x="164.8" y="93" transform="rotate(-90 164.8 93)">M2</text>
<text x="167.3" y="93" transform="rotate(-90 167.3 93)">VCC</text>
<text x="169.9" y="93" transform="rotate(-90 169.9 93)">OUT_A</text>
<text x="172.4" y="93" transform="rotate(-90 172.4 93)">OUT_B</text>
<text x="175" y="93" transform="rotate(-90 175 93)">GND</text>
<text x="183.8" y="93" transform="rotate(-90 183.8 93)">M1</text>
<text x="186.4" y="93" transform="rotate(-90 186.4 93)">M2</text>
<text x="188.9" y="93" transform="rotate(-90 188.9 93)">VCC</text>
<text x="191.5" y="93" transform="rotate(-90 191.5 93)">OUT_A</text>
<text x="194" y="93" transform="rotate(-90 194 93)">OUT_B</text>
<text x="196.5" y="93" transform="rotate(-90 196.5 93)">GND</text>
<text x="66.5" y="101.3">GND</text>
<text x="112.7" y="97.5">GND</text>
<text x="112.7" y="100">13</text>
<text x="127.1" y="97.5">0</text>
<text x="127.1" y="100">2</text>
<text x="157.5" y="96.2">J9</text>
<text x="178.5" y="96.2">J10</text>
<text x="37" y="107.6">470 μF</text>
<text x="39.3" y="105.1">C1</text>
<text x="112.7" y="102.6">9</text>
<text x="112.7" y="105.1">10</text>
<text x="112.7" y="107.6">11</text>
<text x="125.9" y="102.6">15</text>
<text x="127.1" y="105.1">8</text>
<text x="127.1" y="107.6">7</text>
<text x="112.7" y="110.2">5V0</text>
<text x="127.1" y="110.2">6</text>
<text x="152.9" y="114">SW1</text>
<text x="170.2" y="111.5">R8</text>
<text x="170.2" y="114">10kΩ</text>
<text x="36" y="116.5">GND</text>
<text x="75.7" y="118.6">J4</text>
<text x="99.4" y="118.8">J5</text>
<text x="187.2" y="116.5">GND</text>
<text x="79.7" y="121.6">GND</text>
<text x="79.7" y="124.2">VMM</text>
<text x="93.9" y="121.6">GND</text>
<text x="94.8" y="124.2">VIN</text>
<text x="107.9" y="120.3">C2</text>
<text x="111.8" y="120.3">10nF</text>
<text x="152.4" y="124.2">R7</text>
<text x="165.6" y="120.3">SW2</text>
<text x="79.7" y="126.7">BIN1</text>
<text x="79.7" y="129.2">BIN2</text>
<text x="79.7" y="131.8">AIN2</text>
<text x="91.7" y="126.7">BOUT1</text>
<text x="91.7" y="129.2">BOUT2</text>
<text x="91.9" y="131.8">AOUT2</text>
<text x="114.8" y="128">GND</text>
<text x="152.4" y="126.7">10kΩ</text>
<text x="79.7" y="134.3">AIN1</text>
<text x="79.7" y="136.9">nSLEEP</text>
<text x="91.9" y="134.3">AOUT1</text>
<text x="92.4" y="136.9">AISEN</text>
<text x="123.1" y="133" transform="rotate(-90 123.1 133)">+</text>
<text x="142.1" y="133" transform="rotate(-90 142.1 133)">+</text>
<text x="147.8" y="134.3">GND</text>
<text x="177.8" y="135.6">BZ1</text>
<text x="79.7" y="139.4">nFAULT</text>
<text x="92.6" y="139.4">Pin_8</text>
<text x="123.1" y="143.2" transform="rotate(-90 123.1 143.2)">-</text>
<text x="128.3" y="138.1">M1</text>
<text x="128.3" y="140.7">Motor_DC</text>
<text x="142.1" y="143.2" transform="rotate(-90 142.1 143.2)">-</text>
<text x="147.3" y="138.1">M2</text>
<text x="147.3" y="140.7">Motor_DC</text>
<text x="177.8" y="138.1">Buzzer</text>
<text x="169.4" y="144.5">GND</text>
</g>
<text font-size="1.3" fill="#0f0f0f" x="90" y="134.6" transform="rotate(-90 90 134.6)">MOTOR DRIVER</text>
</svg>
